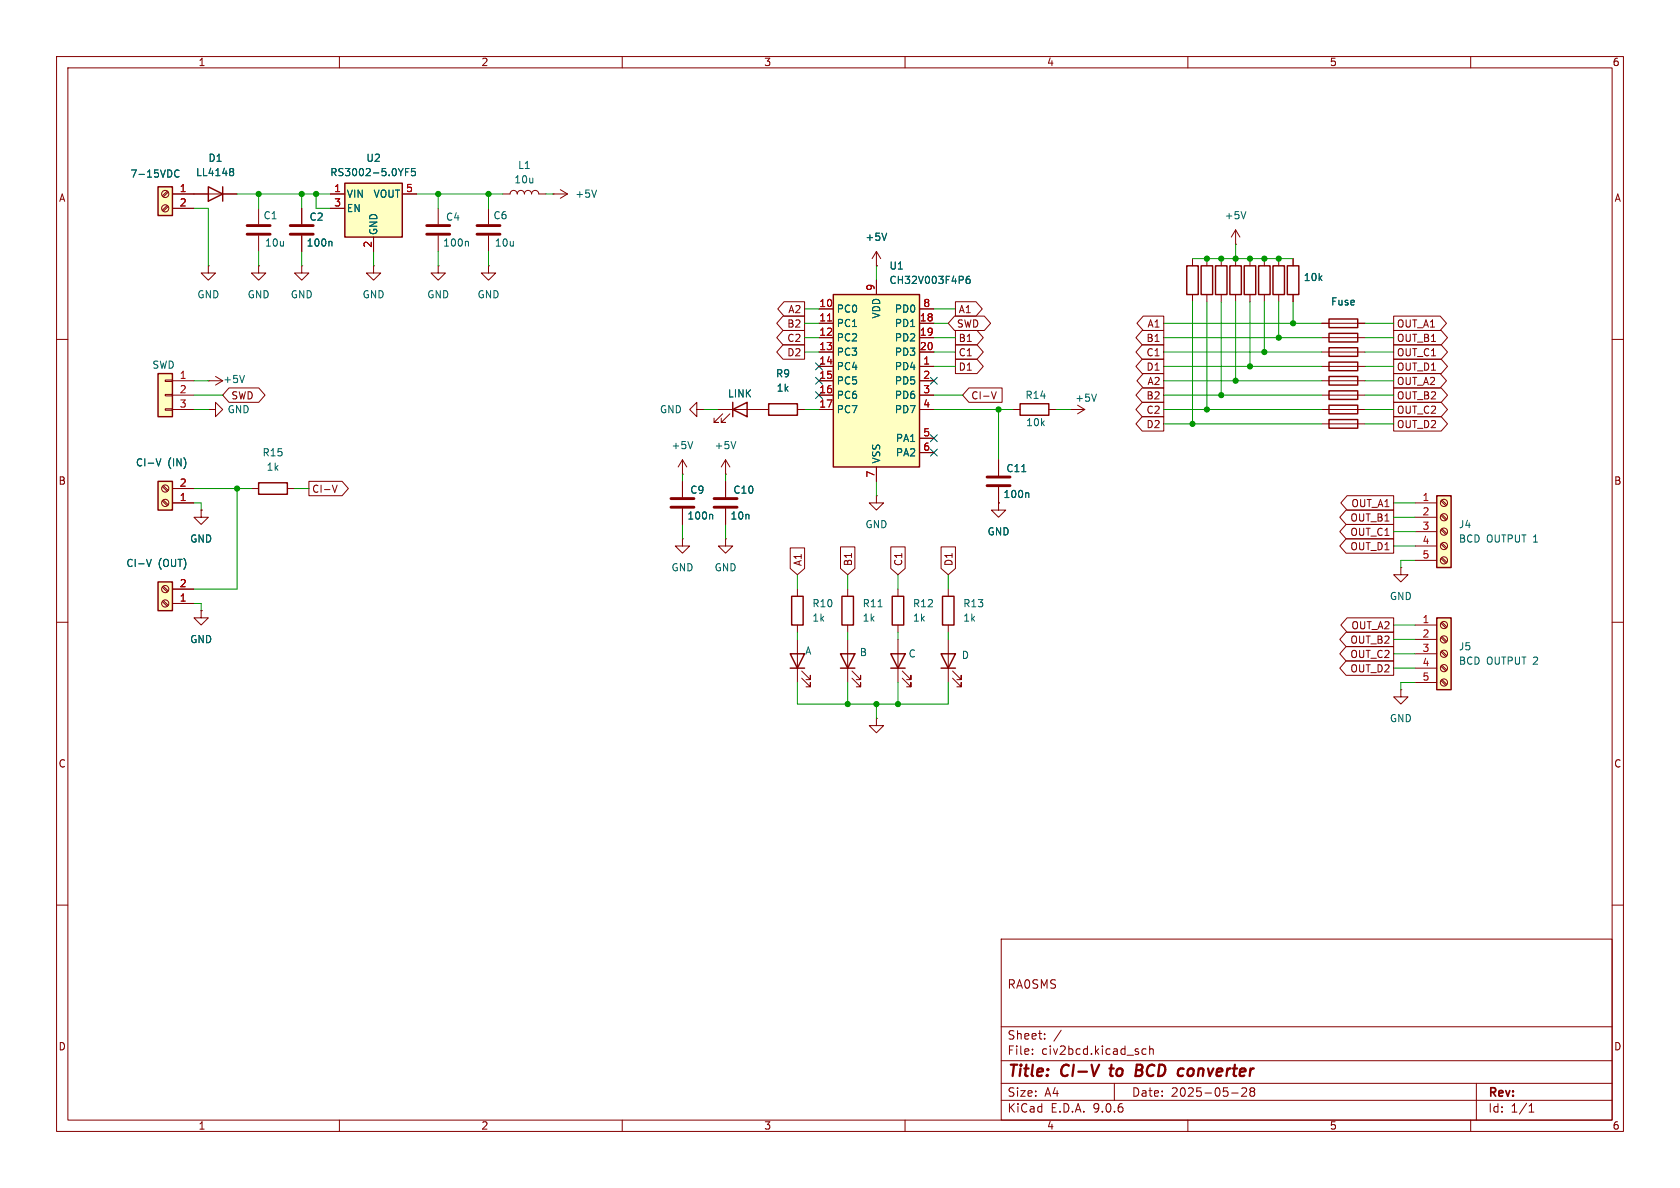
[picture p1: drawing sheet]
<svg xmlns="http://www.w3.org/2000/svg" width="297mm" height="210mm" viewBox="0 0 297 210" stroke-linecap="round" stroke-linejoin="round" font-family="sans-serif">
<g fill="none" stroke="#840000" stroke-width=".18">
<path d="M10 10h277v190h-277zM12 12h273v186h-273zM60 10v2M110 10v2M160 10v2M210 10v2M260 10v2M45.7 36.8v2.8M53.3 36.8v2.8M36.8 47v1.3h1.3l-1.3 1.2-1.2-1.2h1.2M36.8 47h.1M45.7 47v1.3h1.3l-1.3 1.2-1.3-1.2h1.3"/>
<path d="M45.7 47h.1M45.7 41.7v2.8M53.3 47v1.3h1.3l-1.3 1.2-1.2-1.2h1.2M53.3 47h.1M53.3 41.7v2.8M10 60h2M123.2 72.4v-1.3l-1.3 1.3 1.3 1.3v-1.3h1.3M124.5 72.4h.1M127 72.4h8.9M127.8 73.2l-1.6 1.5h.8h-.8v-.8M129 73.2l-1.5 1.5h.8h-.8v-.8M141 72.4h1.2"/>
<path d="M233.7 74.9h7.6M285 60h2M44.4 86.4h1.3M50.8 86.4h1.3M120.6 95.3v1.2h1.3l-1.3 1.3-1.2-1.3h1.2M120.6 95.3h.1M120.6 83.8h.1M120.6 81.3v2.5M120.6 85.1v2.8M120.6 89.9v2.8M120.6 81.3l-.7 1.3M120.6 81.3l.8 1.3"/>
<path d="M128.3 95.3v1.2h1.2l-1.2 1.3-1.3-1.3h1.3M128.3 95.3h.1M128.3 83.8h.1M128.3 81.3v2.5M128.3 85.1v2.8M128.3 89.9v2.8M128.3 81.3l-.8 1.3M128.3 81.3l.7 1.3M10 110h2M141 104.1v1.3M141 110.5v1.3M141 113v7.7"/>
<path d="M141.7 119.9l1.6 1.5v-.7v.7h-.8M141.7 118.6l1.6 1.5v-.7v.7h-.8M149.9 104.1v1.3M149.9 110.5v1.3M149.9 113v7.7M150.6 119.9l1.5 1.5v-.7v.7h-.7M150.6 118.6l1.5 1.5v-.7v.7h-.7M285 110h2M247.6 121.9v1.3h1.3l-1.3 1.3-1.2-1.3h1.2M247.6 121.9h.1M10 160h2M177 166h108v32h-108z"/>
<path d="M285 160h2M60 198v2M110 198v2M160 198v2M177 194.5h108M177 191.5h108M177 187.5h108M177 181.5h108M182.5 186.3v.1M182.5 185.5v.1M184.7 183.6v.1M184.7 182.8v.1"/>
<path d="M187.6 182.1l-1.3 2M197 191.5v3M202.6 185.5l-.4-.1-.3 .3v.4l.1 .2h.6M203.2 185.5l.3-.1 .3 .1 .1 .9M203.2 184.9v1.5M210 198v2M217.7 193.2h1.2M219.5 192.4l.6-.1 .2 .1 .1 .3-.9 1.1h.9M221.2 192.9l-.2-.2 .2-.4 .5 .1 .1 .2-.3 .3M221.2 192.9l-.2 .3v.5l.2 .1 .5-.1 .1-.2-.1-.4-.2-.2M221.2 192.9h.3M260 198v2"/>
<path d="M261 191.5v6.5M270.3 196.6h.9M270.3 195.5l.4-.4v1.5"/>
</g>
<path d="M196.1 188.9h.8M196.5 188.2l-.2 1.7 .2 .3M200.9 189.2h.6M201.5 189.2l.3 .1M201.6 188.2h-.6l-.3 2 1-.1M201.7 189.1l-.2 .1M210 189.3v.7" fill="none" stroke="#840000" stroke-width=".4"/>
<path d="M129.5 72.4l2.6-1.3v2.6zM129.5 71.1v2.6M135.9 71.4h5.1v2h-5.1zM234.9 74.2h5.1v1.5h-5.1zM45.7 85.3h5.1v2.1h-5.1zM139.7 115.6h2.5l-1.2 2.5zM139.7 118.1h2.5M140 105.4h2v5.1h-2zM148.6 115.6h2.5l-1.2 2.5zM148.6 118.1h2.5M148.8 105.4h2.1v5.1h-2.1z" fill="none" stroke="#840000" stroke-width=".25"/>
<path d="M43.7 39.9h4.1M51.3 39.9h4.1M43.7 41.4h4.1M51.3 41.4h4.1M118.6 88.1h4.1M118.6 89.7h4.1M126.2 88.1h4.1M126.2 89.7h4.1" fill="none" stroke="#840000" stroke-width=".51"/>
<path d="M58.5 42.7l.2 .1v.7M122.5 78l-.5 1.3M130.1 78l-.4 1.3M125.8 90.9l.2 .2v.7M155.2 107.3h.8" fill="none" stroke="#006464" stroke-width=".18"/>
<path d="M254 87.6h2.5v12.7h-2.5z" fill="#ffffc2"/>
<path d="M254 87.6h2.5v12.7h-2.5z" fill="none" stroke="#840000" stroke-width=".25"/>
<g fill="none" stroke="#840000" stroke-width=".18">
<path d="M250.2 88.9h3.8M250.2 91.4h3.8M250.2 94h3.8M250.2 96.5h3.8M250.2 99.1h3.8M254.7 88.6l.9 .8M254.7 91.1l.9 .8M254.7 93.6l.9 .9M254.7 96.2l.9 .8M254.7 98.7l.9 .9M254.9 88.4l.9 .8M254.9 90.9l.9 .9"/>
<path d="M254.9 93.5l.9 .8M254.9 96l.9 .9M254.9 98.6l.9 .8M247.6 100.3v1.3h1.3l-1.3 1.3-1.2-1.3h1.2M247.6 100.3h.1"/>
<circle cx="255.3" cy="88.9" r=".63"/>
<circle cx="255.3" cy="99.1" r=".63"/>
<circle cx="255.3" cy="91.4" r=".63"/>
<circle cx="255.3" cy="96.5" r=".63"/>
<circle cx="255.3" cy="94" r=".63"/>
</g>
<path d="M254 109.2h2.5v12.7h-2.5z" fill="#ffffc2"/>
<path d="M220 47h2v5.1h-2zM222.5 47h2v5.1h-2zM225 47h2.1v5.1h-2.1zM227.6 47h2v5.1h-2zM254 109.2h2.5v12.7h-2.5z" fill="none" stroke="#840000" stroke-width=".25"/>
<g fill="none" stroke="#840000" stroke-width=".18">
<path d="M86.4 36.8v2.8M66 47v1.3h1.3l-1.3 1.2-1.2-1.2h1.2M66 47h.1M86.4 41.7v2.8M218.4 43.2h.1M218.4 40.6l-.7 1.3M218.4 40.6l.8 1.3M218.4 40.6v2.6M221 45.7v1.3M221 52.1v1.2M223.5 45.7v1.3M223.5 52.1v1.2"/>
<path d="M226.1 45.7v1.3M226.1 52.1v1.2M228.6 45.7v1.3M228.6 52.1v1.2M250.2 110.5h3.8M250.2 113h3.8M250.2 115.6h3.8M250.2 118.1h3.8M254.7 110.2l.9 .8M254.7 112.7l.9 .8M254.7 115.2l.9 .9M254.7 117.8l.9 .8"/>
<path d="M254.9 110l.9 .8M254.9 112.5l.9 .9M254.9 115.1l.9 .8M254.9 117.6l.9 .8M250.2 120.7h3.8M254.7 120.3l.9 .9M254.9 120.1l.9 .9"/>
<circle cx="255.3" cy="113" r=".63"/>
<circle cx="255.3" cy="115.6" r=".63"/>
<circle cx="255.3" cy="118.1" r=".63"/>
<circle cx="255.3" cy="110.5" r=".63"/>
<circle cx="255.3" cy="120.6" r=".63"/>
</g>
<path d="M220.3 37.4l-.5 1.3" fill="none" stroke="#006464" stroke-width=".18"/>
<path d="M84.3 39.9h4.1M84.3 41.4h4.1" fill="none" stroke="#840000" stroke-width=".51"/>
<path d="M61 32.4h10.1v9.5h-10.1z" fill="#ffffc2"/>
<path d="M61 32.4h10.1v9.5h-10.1zM209.8 47h2v5.1h-2zM212.3 47h2.1v5.1h-2.1zM214.9 47h2v5.1h-2zM217.4 47h2.1v5.1h-2.1z" fill="none" stroke="#840000" stroke-width=".25"/>
<path d="M58.4 34.3h2.6M58.4 36.8h2.6M71.1 34.3h2.6M66 41.9v2.6M210.8 45.7v1.3M210.8 52.1v1.2M213.4 45.7v1.3M213.4 52.1v1.2M215.9 45.7v1.3M215.9 52.1v1.2M218.4 45.7v1.3M218.4 52.1v1.2" fill="none" stroke="#840000" stroke-width=".18"/>
<path d="M71.7 30.4h.4M72.3 29.8h-.6v1.3M73.4 29.8h-.6l-.1 .6 .2-.1h.4l.1 .2v.4l-.2 .2-.5-.2" fill="none" stroke="#006464" stroke-width=".18"/>
<path d="M27.9 33h2.6v5.1h-2.6z" fill="#ffffc2"/>
<path d="M27.9 33h2.6v5.1h-2.6zM36.8 33l2.6 1.3-2.6 1.3zM39.4 33v2.6M234.9 56.4h5.1v1.5h-5.1zM234.9 58.9h5.1v1.6h-5.1zM180.3 71.4h5.1v2h-5.1zM234.9 61.5h5.1v1.5h-5.1zM234.9 66.5h5.1v1.6h-5.1zM234.9 64h5.1v1.5h-5.1zM234.9 69.1h5.1v1.5h-5.1zM234.9 71.6h5.1v1.6h-5.1z" fill="none" stroke="#840000" stroke-width=".25"/>
<g fill="none" stroke="#840000" stroke-width=".18">
<path d="M29.6 33.8l-.9 .8M29.6 36.3l-.9 .9M29.7 34l-.8 .8M29.7 36.5l-.8 .8M30.5 34.3h11.4M30.5 36.8h3.8M77.5 36.8v2.8M88.9 34.3h1.3a.64 .64 0 0 1 .6-.6 .64 .64 0 0 1 .6 .6 .64 .64 0 0 1 .7-.6 .64 .64 0 0 1 .6 .6 .64 .64 0 0 1 .6-.6 .64 .64 0 0 1 .7 .6 .64 .64 0 0 1 .6-.6 .64 .64 0 0 1 .6 .6h1.3M97.8 34.3h.1M97.8 34.3h2.5M99.1 33.5l1.2 .8M100.3 34.3l-1.2 .8"/>
<path d="M77.5 47v1.3h1.2l-1.2 1.2-1.3-1.2h1.3M77.5 47h.1M77.5 41.7v2.8M86.4 47v1.3h1.2l-1.2 1.2-1.3-1.2h1.3M86.4 47h.1M154.9 47h.1M154.9 44.5l-.7 1.2M154.9 44.5l.8 1.2M154.9 44.5v2.5M233.7 57.2h7.6M233.7 59.7h7.6M36.8 67.3h.1"/>
<path d="M36.8 67.3h2.6M38.1 66.5l1.3 .8M39.4 67.3l-1.3 .8M179.1 72.4h1.2M185.4 72.4h1.3M233.7 72.4h7.6M233.7 62.2h7.6M233.7 67.3h7.6M233.7 64.8h7.6M233.7 69.9h7.6M154.9 87.6v1.3h1.3l-1.3 1.3-1.2-1.3h1.2M154.9 87.6h.1"/>
<circle cx="29.2" cy="34.3" r=".63"/>
<circle cx="29.2" cy="36.8" r=".63"/>
</g>
<path d="M31.7 30.2a.6 .6 0 0 0-.9 .4 .6 .6 0 0 0 .6 .7l.3-.1M40.8 29.8h.3l.2 .2-.2 .3M40.8 30.3h.3M41.1 30.3l.2 .3v.2l-.1 .2-.4 .1M105.5 33.6l-.5 1.3M82.6 42.7l.2 .1v.7M156.8 41.2l-.5 1.3M43.2 66.4l-.4 1.2" fill="none" stroke="#006464" stroke-width=".18"/>
<path d="M75.4 39.9h4.1M75.4 41.4h4.1" fill="none" stroke="#840000" stroke-width=".51"/>
<path d="M147.3 52.1h15.3v30.5h-15.3z" fill="#ffffc2"/>
<path d="M147.3 52.1h15.3v30.5h-15.3z" fill="none" stroke="#840000" stroke-width=".25"/>
<g fill="none" stroke="#840000" stroke-width=".18">
<path d="M144.8 54.6h2.5M144.8 57.2h2.5M144.8 59.7h2.5M154.9 49.5v2.6M162.6 54.6h2.5M162.6 57.2h2.5M162.6 59.7h2.5M144.8 62.2h2.5M144.8 64.8h2.5M144.8 67.3h2.5M144.8 69.9h2.5M144.8 72.4h2.5"/>
<path d="M162.6 62.2h2.5M162.6 64.8h2.5M162.6 67.3h2.5M162.6 69.9h2.5M162.6 72.4h2.5M162.6 77.5h2.5M154.9 82.6v2.5M162.6 80h2.5M154.9 127v1.3h1.3l-1.3 1.2-1.2-1.2h1.2M154.9 127h.1"/>
</g>
<path d="M146.3 56.7h.7" fill="none" stroke="#a90000" stroke-width=".18"/>
<path d="M171.4 48.8l-.4 .1a.86 .86 0 0 0 0 1.2l.5-.1v-.4l-.2-.3h-.3l-.2 .3" fill="none" stroke="#006464" stroke-width=".18"/>
<path d="M27.9 66h2.6v7.7h-2.6z" fill="#ffffc2"/>
<path d="M27.9 66h2.6v7.7h-2.6z" fill="none" stroke="#840000" stroke-width=".25"/>
<path d="M29.2 67.2h1.3v.2h-1.3zM29.2 69.7h1.3v.3h-1.3zM29.2 72.3h1.3v.2h-1.3zM30.5 67.3h3.8M30.5 69.9h3.8M30.5 72.4h3.8M36.8 72.4h1.3v-1.3l1.3 1.3-1.3 1.3v-1.3M36.8 72.4h.1" fill="none" stroke="#840000" stroke-width=".18"/>
<path d="M27.9 85.1h2.6v5.1h-2.6z" fill="#ffffc2"/>
<path d="M27.9 85.1h2.6v5.1h-2.6z" fill="none" stroke="#840000" stroke-width=".25"/>
<g fill="none" stroke="#840000" stroke-width=".18">
<path d="M189.2 72.4h.1M189.2 72.4h2.6M190.5 71.6l1.3 .8M191.8 72.4l-1.3 .8M28.7 88.6l.9 .8M28.7 86l.9 .9M28.9 88.4l.8 .8M28.9 85.9l.8 .8M30.5 88.9h3.8M30.5 86.4h3.8M35.6 90.2v1.2h1.2l-1.2 1.3-1.3-1.3h1.3M35.6 90.2h.1"/>
<circle cx="29.2" cy="88.9" r=".63"/>
<circle cx="29.2" cy="86.4" r=".63"/>
</g>
<path d="M193.8 69.7l-.4 1.2M28.4 81.1l-.4 1.3" fill="none" stroke="#006464" stroke-width=".18"/>
<path d="M27.9 102.9h2.6v5.1h-2.6z" fill="#ffffc2"/>
<path d="M27.9 102.9h2.6v5.1h-2.6zM157.5 115.6h2.5l-1.3 2.5zM157.5 118.1h2.5M157.7 105.4h2.1v5.1h-2.1zM166.4 115.6h2.5l-1.3 2.5zM166.4 118.1h2.5M166.6 105.4h2.1v5.1h-2.1z" fill="none" stroke="#840000" stroke-width=".25"/>
<g fill="none" stroke="#840000" stroke-width=".18">
<path d="M30.5 34.3h6.3M30.5 36.8h3.8M39.4 34.3h2.5M53.3 36.8v2.8M58.4 34.3h2.6M58.4 36.8h2.6M71.1 34.3h2.6M53.3 41.7v2.8M66 41.9v2.6M138.4 58.4h3.8v2.6h-3.8l-1.1-1.3zM138.4 55.9h3.8v2.5h-3.8l-1.1-1.2zM138.6 53.3h3.6v2.6h-3.6l-1.1-1.3z"/>
<path d="M144.8 54.6h2.5M144.8 57.2h2.5M144.8 59.7h2.5M154.9 47h.1M154.9 49.5v2.6M162.6 54.6h2.5M162.6 57.2h2.5M162.6 59.7h2.5M168.8 55.9h5.2l1.1 1.3-1.1 1.2h-5.2l-1.2-1.2zM168.9 53.3h3.6l1.2 1.3-1.2 1.3h-3.6zM168.9 58.4h3.8l1.1 1.3-1.1 1.3h-3.8zM201.9 58.4h3.8v2.6h-3.8l-1.1-1.3z"/>
<path d="M202.1 55.9h3.6v2.5h-3.6l-1.1-1.2zM228.6 45.7v1.3M228.6 52.1v1.2M233.7 57.2h1.2M240 57.2h1.3M246.4 55.9h8.2l1.1 1.3-1.1 1.2h-8.2zM246.4 58.4h8.4l1.1 1.3-1.1 1.3h-8.4zM40.5 68.6h5.2l1.2 1.3-1.2 1.2h-5.2l-1.1-1.2zM127 72.4h2.5M132.1 72.4h3.8M138.4 61h3.8v2.5h-3.8l-1.1-1.3zM141 72.4h1.2"/>
<path d="M144.8 62.2h2.5M144.8 64.8h2.5M144.8 67.3h2.5M144.8 69.9h2.5M144.8 72.4h2.5M162.6 62.2h2.5M162.6 64.8h2.5M162.6 67.3h2.5M162.6 69.9h2.5M162.6 72.4h2.5M162.6 77.5h2.5M168.9 61h3.8l1.1 1.2-1.1 1.3h-3.8z"/>
<path d="M168.9 63.5h3.8l1.1 1.3-1.1 1.2h-3.8zM171.3 68.6h5.9v2.5h-5.9l-1.1-1.2zM176.1 69.3l-.4 1.2M201.9 71.1h3.8v2.6h-3.8l-1.1-1.3zM201.9 61h3.8v2.5h-3.8l-1.1-1.3zM201.9 63.5h3.8v2.5h-3.8l-1.1-1.2zM201.9 68.6h3.8v2.5h-3.8l-1.1-1.2zM201.9 73.7h3.8v2.5h-3.8l-1.1-1.3zM202.1 66h3.6v2.6h-3.6l-1.1-1.3zM246.4 61h8.4l1.1 1.2-1.1 1.3h-8.4zM246.4 63.5h8.4l1.1 1.3-1.1 1.2h-8.4zM246.4 66h8.2l1.1 1.3-1.1 1.3h-8.2z"/>
<path d="M246.4 68.6h8.4l1.1 1.3-1.1 1.2h-8.4zM246.4 73.7h8.4l1.1 1.2-1.1 1.3h-8.4zM246.4 71.1h8.4l1.1 1.3-1.1 1.3h-8.4zM30.5 88.9h3.8M30.5 86.4h3.8M35.6 90.2h.1M54.6 85.1h5.9l1.1 1.3-1.1 1.2h-5.9zM59.6 85.8l-.4 1.2M120.6 85.1v2.8M120.6 89.9v2.8M128.3 85.1v2.8M128.3 89.9v2.8"/>
<path d="M139.7 96.9h2.5v3.6l-1.2 1.1-1.3-1.1zM148.6 96.7h2.5v3.8l-1.2 1.1-1.3-1.1zM154.9 82.6v2.5M157.5 96.7h2.5v3.8l-1.3 1.1-1.2-1.1zM162.6 80h2.5M166.4 96.7h2.5v3.8l-1.3 1.1-1.2-1.1zM176.5 88.9v1.3h1.3l-1.3 1.2-1.2-1.2h1.2M176.5 88.9h.1M176.5 81.3v2.8M176.5 86.1v2.8M238 90.2h8.4v2.5h-8.4l-1.1-1.3zM238 95.2h8.4v2.6h-8.4l-1.1-1.3z"/>
<path d="M238 92.7h8.4v2.6h-8.4l-1.1-1.3zM238.2 87.6h8.2v2.6h-8.2l-1.2-1.3zM28.7 106.3l.9 .9M28.7 103.8l.9 .8M28.9 106.2l.8 .8M28.9 103.6l.8 .9M30.5 106.7h3.8M30.5 104.1h3.8M35.6 108v1.2h1.2l-1.2 1.3-1.3-1.3h1.3M35.6 108h.1M158.7 104.1v1.3M158.7 110.5v1.3"/>
<path d="M158.7 113v7.7M159.5 119.9l1.5 1.5v-.7v.7h-.7M159.5 118.6l1.5 1.5v-.7v.7h-.7M167.6 104.1v1.3M167.6 110.5v1.3M167.6 113v7.7M168.4 119.9l1.5 1.5v-.7v.7h-.7M168.4 118.6l1.5 1.5v-.7v.7h-.7M238 116.8h8.4v2.6h-8.4l-1.1-1.3zM238 111.8h8.4v2.5h-8.4l-1.1-1.3zM238 114.3h8.4v2.5h-8.4l-1.1-1.2zM238.2 109.2h8.2v2.6h-8.2l-1.2-1.3z"/>
<circle cx="29.2" cy="106.7" r=".63"/>
<circle cx="29.2" cy="104.1" r=".63"/>
</g>
<g fill="none" stroke="#006464" stroke-width=".18">
<path d="M31.7 30.2a.6 .6 0 0 0-.9 .4 .6 .6 0 0 0 .6 .7l.3-.1M40.8 29.8h.3l.2 .2-.2 .3M40.8 30.3h.3M41.1 30.3l.2 .3v.2l-.1 .2-.4 .1M71.7 30.4h.4M72.3 29.8h-.6v1.3M73.4 29.8h-.6l-.1 .6 .2-.1h.4l.1 .2v.4l-.2 .2-.5-.2M58.5 42.7l.2 .1v.7M156.8 41.2l-.5 1.3M171.4 48.8l-.4 .1a.86 .86 0 0 0 0 1.2l.5-.1v-.4l-.2-.3h-.3l-.2 .3M26.8 98.9l-.5 1.2M28.4 81.1l-.4 1.3"/>
<path d="M125.8 90.9l.2 .2v.7M180.6 83.4h.8M181.7 87.1l.2 .2v.7"/>
</g>
<path d="M174.5 84.3h4.1M174.5 85.9h4.1" fill="none" stroke="#840000" stroke-width=".51"/>
<g fill="none" stroke="#009600" stroke-width=".18">
<path d="M34.3 36.8h2.5v10.2M41.9 34.3h16.5M45.7 34.3v2.5M53.3 34.3v2.5M55.9 34.3v2.5h2.5M73.7 34.3h15.2M77.5 34.3v2.5M86.4 34.3v2.5M96.5 34.3h1.3M45.7 44.5v2.5M53.3 44.5v2.5M66 44.5v2.5"/>
<path d="M77.5 44.5v2.5M86.4 44.5v2.5M142.2 59.7h2.6M142.2 54.6h2.6M142.2 57.2h2.6M154.9 47v2.5M165.1 59.7h3.8M165.1 54.6h3.8M165.1 57.2h2.5M205.7 59.7h28M205.7 57.2h28M210.8 45.7h17.8"/>
<path d="M210.8 53.3v21.6M213.4 53.3v19.1M215.9 53.3v16.6M218.4 43.2v2.5M218.4 53.3v14M221 53.3v11.5M223.5 53.3v8.9M226.1 53.3v6.4M228.6 53.3v3.9M241.3 59.7h5.1M241.3 57.2h5.1M34.3 67.3h2.5"/>
<path d="M34.3 72.4h2.5M34.3 69.9h5.1M124.5 72.4h2.5M142.2 72.4h2.6M142.2 62.2h2.6M165.1 72.4h14M165.1 62.2h3.8M165.1 69.9h5.1M165.1 64.8h3.8M176.5 72.4v8.9M186.7 72.4h2.5M205.7 67.3h28"/>
<path d="M205.7 72.4h28M205.7 62.2h28M205.7 69.9h28M205.7 64.8h28M205.7 74.9h28M241.3 67.3h5.1M241.3 72.4h5.1M241.3 62.2h5.1M241.3 69.9h5.1M241.3 64.8h5.1M241.3 74.9h5.1M34.3 88.9h1.3v1.3"/>
<path d="M34.3 86.4h10.1M41.9 86.4v17.7h-7.6M52.1 86.4h2.5M120.6 83.8v1.3M120.6 92.7v2.6M128.3 83.8v1.3M128.3 92.7v2.6M154.9 85.1v2.5M246.4 91.4h3.8M246.4 88.9h3.8M246.4 96.5h3.8M246.4 94h3.8"/>
<path d="M250.2 99.1h-2.6v1.2M34.3 106.7h1.3v1.3M141 101.6v2.5M141 111.8v1.2M149.9 101.6v2.5M149.9 111.8v1.2M158.7 101.6v2.5M158.7 111.8v1.2M167.6 101.6v2.5M167.6 111.8v1.2M246.4 110.5h3.8M246.4 115.6h3.8"/>
<path d="M246.4 113h3.8M246.4 118.1h3.8M141 120.7v3.8h26.6v-3.8M149.9 120.7v3.8M154.9 124.5v2.5M158.7 120.7v3.8M250.2 120.7h-2.6v1.2"/>
</g>
<path d="M144.2 64.2l1.2 1.2M144.2 66.7l1.2 1.2M144.2 69.2l1.2 1.3M145.4 64.2l-1.2 1.2M145.4 66.7l-1.2 1.2M145.4 69.2l-1.2 1.3M164.5 76.9l1.2 1.2M164.5 66.7l1.2 1.2M164.5 79.4l1.2 1.2M165.7 76.9l-1.2 1.2M165.7 66.7l-1.2 1.2M165.7 79.4l-1.2 1.2" fill="none" stroke="#000084" stroke-width=".18"/>
<path d="M146.3 56.7h.7" fill="none" stroke="#a90000" stroke-width=".18"/>
<g fill="#009600" stroke="#009600" stroke-width=".18">
<circle cx="213.4" cy="45.7" r=".46"/>
<circle cx="215.9" cy="45.7" r=".46"/>
<circle cx="210.8" cy="74.9" r=".46"/>
<circle cx="149.9" cy="124.5" r=".46"/>
<circle cx="218.4" cy="45.7" r=".46"/>
<circle cx="218.4" cy="67.3" r=".46"/>
<circle cx="223.5" cy="45.7" r=".46"/>
<circle cx="226.1" cy="45.7" r=".46"/>
<circle cx="221" cy="45.7" r=".46"/>
<circle cx="213.4" cy="72.4" r=".46"/>
<circle cx="215.9" cy="69.9" r=".46"/>
<circle cx="55.9" cy="34.3" r=".46"/>
<circle cx="45.7" cy="34.3" r=".46"/>
<circle cx="41.9" cy="86.4" r=".46"/>
<circle cx="53.3" cy="34.3" r=".46"/>
<circle cx="158.7" cy="124.5" r=".46"/>
<circle cx="154.9" cy="124.5" r=".46"/>
<circle cx="176.5" cy="72.4" r=".46"/>
<circle cx="221" cy="64.8" r=".46"/>
<circle cx="223.5" cy="62.2" r=".46"/>
<circle cx="226.1" cy="59.7" r=".46"/>
<circle cx="228.6" cy="57.2" r=".46"/>
<circle cx="86.4" cy="34.3" r=".46"/>
<circle cx="77.5" cy="34.3" r=".46"/>
</g>
<g font-size="2.8" fill="#840000">
<text x="178" y="190.9">Title:</text>
<text x="187.7" y="190.9">CI-V</text>
<text x="197.1" y="190.9">to</text>
<text x="202.4" y="190.9">BCD</text>
<text x="210.7" y="190.9">converter</text>
</g>
<g font-size="2.1" fill="#840000">
<text x="178" y="175">RA0SMS</text>
<text x="178" y="184">Sheet:</text>
<text x="178" y="186.7">File:</text>
<text x="184.1" y="186.7">civ2bcd.kicad_sch</text>
<text x="178" y="196.9">KiCad</text>
<text x="178" y="194.1">Size:</text>
<text x="184.7" y="194.1">A4</text>
<text x="185.7" y="196.9">E.D.A.</text>
<text x="193.3" y="196.9">9.0.6</text>
<text x="200" y="194.1">Date:</text>
<text x="207" y="194.1">2025-05-28</text>
<text x="263" y="194.3">Rev:</text>
<text x="263" y="196.9">Id:</text>
<text x="267.1" y="196.9">1/1</text>
</g>
<g font-size="1.8" fill="#840000">
<text x="35" y="11.9">1</text>
<text x="85" y="11.9">2</text>
<text x="135" y="11.9">3</text>
<text x="185" y="11.9">4</text>
<text x="235" y="11.9">5</text>
<text x="285" y="11.9">6</text>
<text x="10.3" y="35.9">A</text>
<text x="285.3" y="35.9">A</text>
<text x="139.1" y="58.1">B2</text>
<text x="139.3" y="55.6">A2</text>
<text x="169.1" y="58.1">SWD</text>
<text x="169.4" y="55.6">A1</text>
<text x="202.8" y="58.1">A1</text>
<text x="246.9" y="58.1">OUT_A1</text>
<text x="139.1" y="63.2">D2</text>
<text x="139.1" y="60.6">C2</text>
<text x="169.4" y="60.6">B1</text>
<text x="169.4" y="63.2">C1</text>
<text x="169.4" y="65.7">D1</text>
<text x="202.6" y="63.2">C1</text>
<text x="202.6" y="60.6">B1</text>
<text x="202.6" y="65.7">D1</text>
<text x="246.9" y="63.2">OUT_C1</text>
<text x="246.9" y="65.7">OUT_D1</text>
<text x="246.9" y="60.6">OUT_B1</text>
<text x="40.8" y="70.8">SWD</text>
<text x="171.6" y="70.8">CI-V</text>
<text x="202.6" y="70.8">B2</text>
<text x="202.8" y="68.3">A2</text>
<text x="246.9" y="68.3">OUT_A2</text>
<text x="246.9" y="70.8">OUT_B2</text>
<text x="202.6" y="73.3">C2</text>
<text x="202.6" y="75.9">D2</text>
<text x="246.9" y="75.9">OUT_D2</text>
<text x="246.9" y="73.3">OUT_C2</text>
<text x="10.3" y="85.9">B</text>
<text x="55.1" y="87.3">CI-V</text>
<text x="238.8" y="89.9">OUT_A1</text>
<text x="285.3" y="85.9">B</text>
<text x="238.6" y="92.4">OUT_B1</text>
<text x="238.6" y="94.9">OUT_C1</text>
<text x="141.9" y="100.2" transform="rotate(-90 141.9 100.2)">A1</text>
<text x="150.8" y="100.2" transform="rotate(-90 150.8 100.2)">B1</text>
<text x="159.7" y="100.2" transform="rotate(-90 159.7 100.2)">C1</text>
<text x="168.6" y="100.2" transform="rotate(-90 168.6 100.2)">D1</text>
<text x="238.6" y="97.5">OUT_D1</text>
<text x="238.6" y="114">OUT_B2</text>
<text x="238.8" y="111.4">OUT_A2</text>
<text x="238.6" y="119.1">OUT_D2</text>
<text x="238.6" y="116.5">OUT_C2</text>
<text x="10.3" y="135.9">C</text>
<text x="285.3" y="135.9">C</text>
<text x="10.3" y="185.9">D</text>
<text x="285.3" y="185.9">D</text>
<text x="35" y="199.9">1</text>
<text x="85" y="199.9">2</text>
<text x="135" y="199.9">3</text>
<text x="185" y="199.9">4</text>
<text x="235" y="199.9">5</text>
<text x="285" y="199.9">6</text>
</g>
<g font-size="1.8" fill="#006464">
<text x="36.8" y="28.8">D1</text>
<text x="64.7" y="28.8">U2</text>
<text x="23" y="31.6">7-15VDC</text>
<text x="34.6" y="31.3">LL4148</text>
<text x="58.3" y="31.3">RS3002-5.0YF5</text>
<text x="61.2" y="35.2">VIN</text>
<text x="65.9" y="35.2">VOUT</text>
<text x="90.8" y="32.6">10u</text>
<text x="91.5" y="30.1">L1</text>
<text x="101.6" y="35.2">+5V</text>
<text x="46.5" y="39">C1</text>
<text x="54.6" y="39.2">C2</text>
<text x="61.2" y="37.7">EN</text>
<text x="66.9" y="41.7" transform="rotate(-90 66.9 41.7)">GND</text>
<text x="78.7" y="39.2">C4</text>
<text x="87.1" y="39">C6</text>
<text x="216.4" y="39">+5V</text>
<text x="46.7" y="43.8">10u</text>
<text x="54.1" y="43.8">100n</text>
<text x="78.2" y="43.8">100n</text>
<text x="87.4" y="43.8">10u</text>
<text x="152.9" y="42.8">+5V</text>
<text x="157.1" y="47.9">U1</text>
<text x="34.8" y="52.9">GND</text>
<text x="43.7" y="52.9">GND</text>
<text x="51.3" y="52.9">GND</text>
<text x="64" y="52.9">GND</text>
<text x="75.4" y="52.9">GND</text>
<text x="84.3" y="52.9">GND</text>
<text x="157.1" y="50.4">CH32V003F4P6</text>
<text x="230.4" y="49.9">10k</text>
<text x="147.8" y="55.5">PC0</text>
<text x="147.8" y="58">PC1</text>
<text x="155.8" y="56.4" transform="rotate(-90 155.8 56.4)">VDD</text>
<text x="158.1" y="55.5">PD0</text>
<text x="158.1" y="58">PD1</text>
<text x="235.2" y="54.2">Fuse</text>
<text x="26.8" y="65.4">SWD</text>
<text x="147.8" y="60.6">PC2</text>
<text x="147.8" y="63.1">PC3</text>
<text x="147.8" y="65.6">PC4</text>
<text x="158.1" y="60.6">PD2</text>
<text x="158.1" y="63.1">PD3</text>
<text x="158.1" y="65.6">PD4</text>
<text x="39.4" y="67.9">+5V</text>
<text x="128.6" y="70.5">LINK</text>
<text x="137.1" y="66.9">R9</text>
<text x="137.2" y="69.4">1k</text>
<text x="147.8" y="68.2">PC5</text>
<text x="147.8" y="70.7">PC6</text>
<text x="158.1" y="68.2">PD5</text>
<text x="158.1" y="70.7">PD6</text>
<text x="181.2" y="70.7">R14</text>
<text x="190" y="71.2">+5V</text>
<text x="40.1" y="73.3">GND</text>
<text x="116.6" y="73.3">GND</text>
<text x="147.8" y="73.3">PC7</text>
<text x="158.1" y="73.3">PD7</text>
<text x="181.3" y="75.5">10k</text>
<text x="23.9" y="82.7">CI-V</text>
<text x="29.6" y="82.7">(IN)</text>
<text x="46.3" y="80.9">R15</text>
<text x="47" y="83.4">1k</text>
<text x="118.6" y="79.6">+5V</text>
<text x="126.2" y="79.6">+5V</text>
<text x="155.8" y="82" transform="rotate(-90 155.8 82)">VSS</text>
<text x="158.3" y="78.3">PA1</text>
<text x="158.3" y="80.9">PA2</text>
<text x="177.8" y="83.7">C11</text>
<text x="121.9" y="87.5">C9</text>
<text x="129.5" y="87.5">C10</text>
<text x="177.3" y="88.2">100n</text>
<text x="121.4" y="92">100n</text>
<text x="129" y="92">10n</text>
<text x="152.9" y="93.6">GND</text>
<text x="174.5" y="94.8">GND</text>
<text x="257.8" y="93.6">J4</text>
<text x="22.2" y="100.4">CI-V</text>
<text x="27.9" y="100.4">(OUT)</text>
<text x="33.5" y="96.1">GND</text>
<text x="118.6" y="101.2">GND</text>
<text x="126.2" y="101.2">GND</text>
<text x="257.8" y="96.1">BCD</text>
<text x="262.8" y="96.1">OUTPUT 1</text>
<text x="143.5" y="107.5">R10</text>
<text x="152.4" y="107.5">R11</text>
<text x="161.3" y="107.5">R12</text>
<text x="170.2" y="107.5">R13</text>
<text x="245.6" y="106.3">GND</text>
<text x="33.5" y="113.9">GND</text>
<text x="143.5" y="110.1">1k</text>
<text x="152.4" y="110.1">1k</text>
<text x="161.3" y="110.1">1k</text>
<text x="170.2" y="110.1">1k</text>
<text x="142.2" y="115.9">A</text>
<text x="151.9" y="116.2">B</text>
<text x="160.5" y="116.4">C</text>
<text x="169.9" y="116.7">D</text>
<text x="257.8" y="115.2">J5</text>
<text x="257.8" y="117.7">BCD</text>
<text x="262.8" y="117.7">OUTPUT 2</text>
<text x="245.6" y="127.9">GND</text>
</g>
<g font-size="1.8" fill="#a90000">
<text x="31.7" y="34">1</text>
<text x="59" y="34">1</text>
<text x="71.7" y="34">5</text>
<text x="31.7" y="36.6">2</text>
<text x="59" y="36.6">3</text>
<text x="65.8" y="43.9" transform="rotate(-90 65.8 43.9)">2</text>
<text x="154.7" y="51.5" transform="rotate(-90 154.7 51.5)">9</text>
<text x="144.7" y="54.4">10</text>
<text x="144.7" y="56.9">11</text>
<text x="144.7" y="59.4">12</text>
<text x="162.5" y="56.9">18</text>
<text x="162.5" y="59.4">19</text>
<text x="163.1" y="54.4">8</text>
<text x="144.7" y="62">13</text>
<text x="144.7" y="64.5">14</text>
<text x="162.5" y="62">20</text>
<text x="163.1" y="64.5">1</text>
<text x="31.7" y="67.1">1</text>
<text x="31.7" y="69.6">2</text>
<text x="144.7" y="67.1">15</text>
<text x="144.7" y="69.6">16</text>
<text x="163.1" y="67.1">2</text>
<text x="163.1" y="69.6">3</text>
<text x="31.7" y="72.1">3</text>
<text x="144.7" y="72.1">17</text>
<text x="163.1" y="72.1">4</text>
<text x="163.1" y="77.2">5</text>
<text x="163.1" y="79.8">6</text>
<text x="31.7" y="88.6">1</text>
<text x="31.7" y="86.1">2</text>
<text x="154.7" y="84.5" transform="rotate(-90 154.7 84.5)">7</text>
<text x="251.4" y="88.6">1</text>
<text x="251.4" y="91.2">2</text>
<text x="251.4" y="93.7">3</text>
<text x="251.4" y="96.3">4</text>
<text x="251.4" y="98.8">5</text>
<text x="31.7" y="106.4">1</text>
<text x="31.7" y="103.9">2</text>
<text x="251.4" y="110.2">1</text>
<text x="251.4" y="112.8">2</text>
<text x="251.4" y="115.3">3</text>
<text x="251.4" y="117.9">4</text>
<text x="251.4" y="120.4">5</text>
</g>
</svg>
